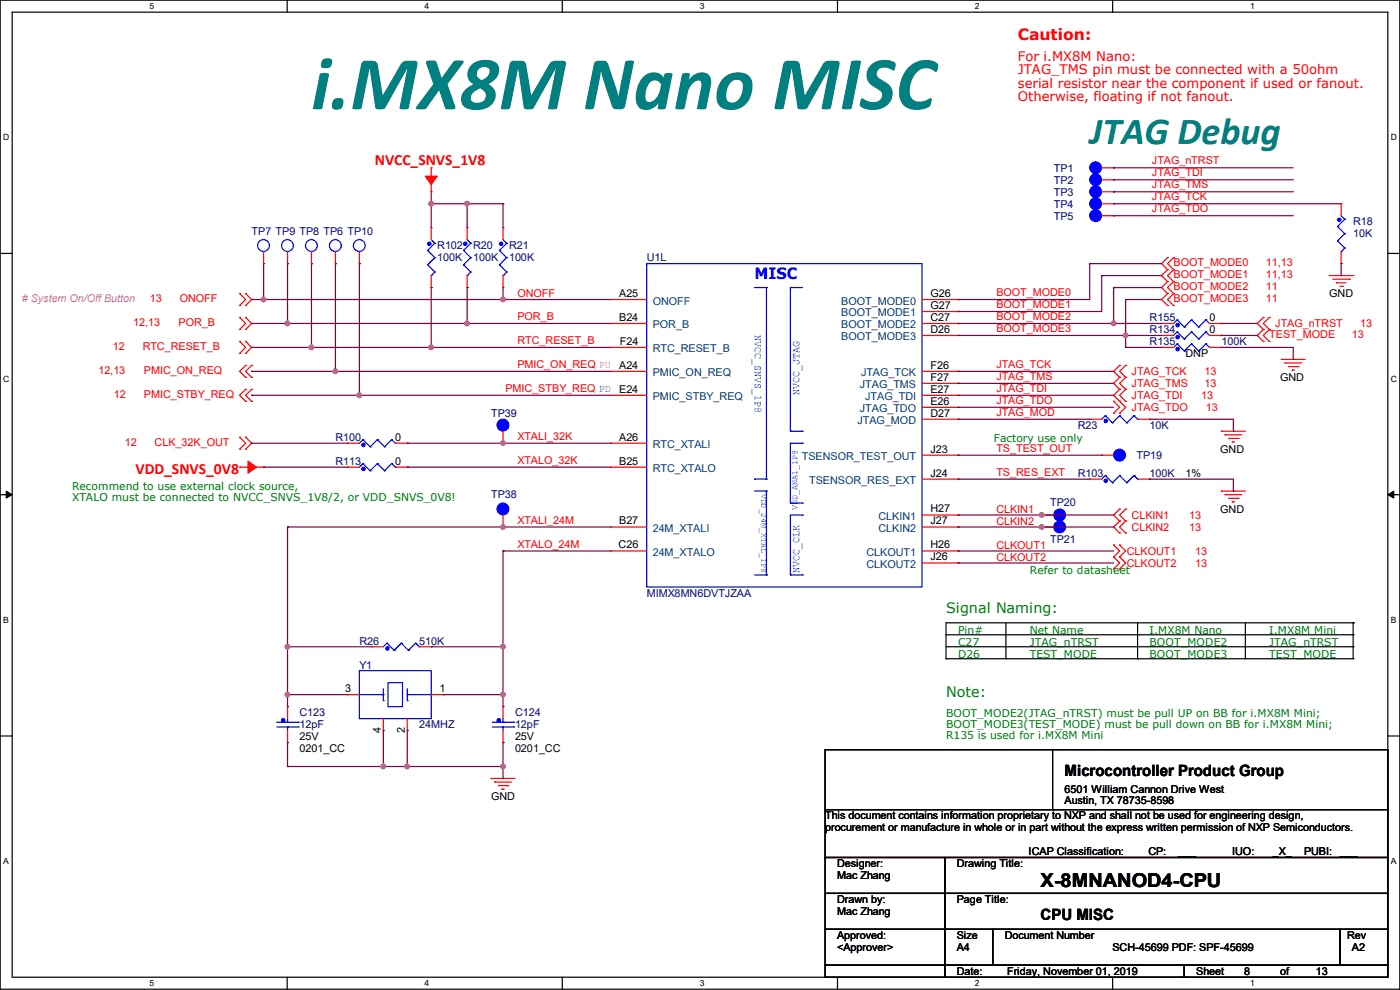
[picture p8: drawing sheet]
<svg xmlns="http://www.w3.org/2000/svg" width="297mm" height="210mm" viewBox="0 0 297 210" stroke-linecap="round" stroke-linejoin="round" font-family="sans-serif">
<path d="M0 0h297v209.8h-297zM2.6 2.6h291.8v204.7h-291.8z" fill="none" stroke="#000" stroke-width=".25"/>
<g fill="#fff">
<path d="M31.7 .3h1v2h-1z"/>
<path d="M31.7 207.6h1v1.9h-1z"/>
</g>
<path d="M60.9 0v2.6M60.9 207.3v2.5" fill="none" stroke="#000" stroke-width=".25"/>
<g fill="#fff">
<path d="M90.1 .3h1v2h-1z"/>
<path d="M90.1 207.6h1v1.9h-1z"/>
</g>
<path d="M119.3 0v2.6M119.3 207.3v2.5" fill="none" stroke="#000" stroke-width=".25"/>
<g fill="#fff">
<path d="M148.5 .3h.9v2h-.9z"/>
<path d="M148.5 207.6h.9v1.9h-.9z"/>
</g>
<path d="M177.7 0v2.6M177.7 207.3v2.5" fill="none" stroke="#000" stroke-width=".25"/>
<g fill="#fff">
<path d="M206.8 .3h1v2h-1z"/>
<path d="M206.8 207.6h1v1.9h-1z"/>
</g>
<path d="M236.1 0v2.6M236.1 207.3v2.5" fill="none" stroke="#000" stroke-width=".25"/>
<g fill="#fff">
<path d="M265.2 .3h1v2h-1z"/>
<path d="M265.2 207.6h1v1.9h-1z"/>
<path d="M.7 28.2h1.2v1.9h-1.2z"/>
<path d="M295.1 28.2h1.2v1.9h-1.2z"/>
<path d="M.7 79.3h1.2v2h-1.2z"/>
<path d="M295.1 79.3h1.2v2h-1.2z"/>
</g>
<path d="M0 53.8h2.6M294.4 53.8h2.6" fill="none" stroke="#000" stroke-width=".25"/>
<g fill="#fff">
<path d="M.7 130.5h1.2v2h-1.2z"/>
<path d="M295.1 130.5h1.1v2h-1.1z"/>
</g>
<path d="M0 104.9h2.6M294.4 104.9h2.6" fill="none" stroke="#000" stroke-width=".25"/>
<path d="M1.3 104.2l1.3 .7-1.3 .8zM294.4 104.9l1.3-.7v1.5z" fill="#000" stroke="#000" stroke-width=".21"/>
<g fill="#fff">
<path d="M.7 181.7h1.2v2h-1.2z"/>
<path d="M295.1 181.7h1.1v2h-1.1z"/>
</g>
<g fill="none" stroke="#000" stroke-width=".25">
<path d="M200.7 139.7h.1M200.7 134.7h86.4M200.7 139.7h86.4M200.7 137.2h86.4M213.4 139.7h.1M213.4 132.1v7.6M241.3 139.7h.1M241.3 132.1v7.6M264.2 139.7h.1M264.2 132.1v7.6M287.1 134.7h.1M287.1 139.7h.1"/>
<path d="M287.1 137.2h.1M287.1 132.1h.1M287.1 132.1v7.6M287.1 132.1h-86.4v7.6M0 156.1h2.6M175 159h119.4v12.7h-119.4zM223.3 159v12.7M294.4 156.1h2.6M175 171.7h119.4v10.2h-119.4zM223.3 171.7h.1M175 181.9h25.4v7.6h-25.4zM175 189.5h25.4v7.6h-25.4z"/>
<path d="M175 197.1h25.4v7.7h-25.4zM200.4 181.9h94v7.6h-94zM200.4 189.5h94v7.6h-94zM200.4 197.1h10.2v7.7h-10.2zM210.6 197.1h73.7v7.7h-73.7zM284.3 197.1h10.1v7.7h-10.1zM175 204.8h25.4v2.5h-25.4zM200.4 204.8h50.8v2.5h-50.8zM251.2 204.8h43.2v2.5h-43.2z"/>
</g>
<g fill="none" stroke="#f00" stroke-width=".25">
<path d="M91.5 35.6h.1M91.5 35.6v2.8M91.5 38.9v1.8M233.7 35.6h2.6M233.7 38.1h2.6M236.3 35.6h.1M236.3 38.1h.1M55.9 55.9h.1M55.9 53.4v2.5M61 55.9h.1M61 53.4v2.5M66.1 55.9h.1"/>
<path d="M66.1 53.4v2.5M71.2 55.9h.1M71.2 53.4v2.5M76.2 55.9h.1M76.2 53.4v2.5M91.5 40.7h.1M91.5 48.3h.1M91.5 48.3v2.5M91.5 58.5v2.5M99.1 48.3h.1M99.1 48.3v2.5M99.1 58.5v2.5"/>
<path d="M106.7 48.3h.1M106.7 48.3v2.5M106.7 58.5v2.5M233.7 43.2h2.6M233.7 40.7h2.6M233.7 45.8h2.6M236.3 43.2h.1M236.3 40.7h.1M236.3 45.8h.1M247.7 54.7h.1M247.7 57.2h.1M247.7 59.7h.1"/>
<path d="M247.7 54.7l-1.3 1.2 1.3 1.3M247.7 57.2l-1.3 1.3 1.3 1.2M247.7 59.7l-1.3 1.3 1.3 1.3M249 57.2h.1M249 54.7h.1M249 59.7h.1M249 54.7l-1.3 1.2 1.3 1.3M249 57.2l-1.3 1.3 1.3 1.2M249 59.7l-1.3 1.3 1.3 1.3M282 58.5h5.1M282.7 59.2h3.6M283.5 60h.1"/>
<path d="M283.5 60h2M284.5 43.2h.1M284.5 55.9h.1M284.5 43.2v2.6M284.5 53.4v2.5M286.3 59.2h.1M287.1 58.5h.1M50.8 64.8h.1M50.8 62.3h.1M50.8 69.9h.1M50.8 67.4h.1M50.8 75h.1"/>
<path d="M50.8 72.4h.1M50.8 62.3l1.3 1.2-1.3 1.3M50.8 67.4l1.3 1.2-1.3 1.3M50.8 72.4l1.3 1.3-1.3 1.3M52.1 62.3h.1M52.1 64.8h.1M52.1 67.4h.1M52.1 69.9h.1M52.1 77.5h.1M52.1 72.4h.1M52.1 75h.1M52.1 62.3l1.3 1.2-1.3 1.3"/>
<path d="M52.1 67.4l1.3 1.2-1.3 1.3M52.1 77.5l-1.3 1.3 1.3 1.3M52.1 72.4l1.3 1.3-1.3 1.3M53.4 77.5h.1M53.4 77.5l-1.3 1.3 1.3 1.3M91.5 61h.1M99.1 61h.1M106.7 61h.1M129.6 63.5h.1M129.6 68.6h.1M129.6 73.7h.1M129.6 78.8h.1"/>
<path d="M129.6 63.5h7.6M129.6 68.6h7.6M129.6 73.7h7.6M129.6 78.8h7.6M195.6 63.5h7.6M195.6 68.6h7.6M195.6 71.2h7.6M195.6 66.1h7.6M195.6 78.8h7.6M203.2 63.5h.1M203.2 71.2h.1M203.2 66.1h.1"/>
<path d="M203.2 68.6h.1M203.2 78.8h.1M237.5 77.5h.1M237.5 77.5l-1.2 1.3 1.2 1.3M238.8 77.5h.1M238.8 77.5l-1.3 1.3 1.3 1.3M246.4 71.2h.1M246.4 68.6h.1M246.4 73.7h.1M246.4 68.6h2.6M246.4 73.7h2.6M246.4 71.2h2.6"/>
<path d="M247.7 62.3h.1M247.7 64.8h.1M247.7 62.3l-1.3 1.2 1.3 1.3M249 62.3h.1M249 64.8h.1M249 62.3l-1.3 1.2 1.3 1.3M256.6 68.6h2.5M256.6 73.7h2.5M256.6 71.2h2.5M259.1 71.2h.1M259.1 68.6h.1M259.1 73.7h.1"/>
<path d="M268 69.9h.1M268 72.4h.1M268 67.4h.1M268 69.9l-1.3 1.3 1.3 1.2M268 67.4l-1.3 1.2 1.3 1.3M269.3 72.4h.1M269.3 69.9h.1M269.3 67.4h.1M269.3 69.9l-1.3 1.3 1.3 1.2M269.3 67.4l-1.3 1.2 1.3 1.3M271.8 76.2h.1M271.8 76.2h5.1"/>
<path d="M272.6 77h.1M272.6 77h3.5M273.3 77.8h2.1M274.1 78.5h.1M274.1 78.5h.5M275.4 77.8h.1M284.3 60.7h.5M284.8 60.7h.1M50.8 99.1h.1M50.8 95.3h.1M50.8 92.8h.1M50.8 99.1h2.8"/>
<path d="M50.8 92.8l1.3 1.2-1.3 1.3M52.1 92.8h.1M52.1 95.3h.1M52.1 80.1h.1M52.1 82.6h.1M52.1 85.1h.1M52.1 92.8l1.3 1.2-1.3 1.3M52.1 82.6l-1.3 1.3 1.3 1.2M53.4 80.1h.1M53.4 82.6h.1M53.4 85.1h.1M53.4 82.6l-1.3 1.3 1.3 1.2"/>
<path d="M54.1 99.1h1.8M55.9 99.1h.1M73.7 94h.1M73.7 99.1h.1M73.7 99.1h2.5M73.7 94h2.5M83.9 99.1h2.5M83.9 94h2.5M86.4 94h.1M86.4 99.1h.1M106.7 94h.1M106.7 91.5v2.5"/>
<path d="M129.6 94h.1M129.6 99.1h.1M129.6 83.9h.1M129.6 99.1h7.6M129.6 94h7.6M129.6 83.9h7.6M195.6 83.9h7.6M195.6 81.3h7.6M195.6 88.9h7.6M195.6 86.4h7.6M195.6 96.6h7.6M203.2 83.9h.1"/>
<path d="M203.2 81.3h.1M203.2 88.9h.1M203.2 86.4h.1M203.2 96.6h.1M231.2 88.9h.1M231.2 88.9h2.5M233.7 96.6h.1M233.7 96.6h2.6M236.3 85.1h.1M236.3 87.7h.1M236.3 85.1l1.2 1.3-1.2 1.3M237.5 80.1h.1"/>
<path d="M237.5 82.6h.1M237.5 85.1h.1M237.5 87.7h.1M237.5 80.1l-1.2 1.2 1.2 1.3M237.5 82.6l-1.2 1.3 2.5 2.5-1.3 1.3M238.8 80.1h.1M238.8 82.6h.1M238.8 85.1h.1M238.8 80.1l-1.3 1.2 1.3 1.3M238.8 82.6l-1.3 1.3 1.3 1.2M241.3 88.9h2.6M243.9 88.9h.1"/>
<path d="M259.1 91.5h.1M259.1 91.5h5.1M259.9 92.2h.1M259.9 92.2h3.5M260.6 93h2.1M261.4 93.8h.1M261.4 93.8h.5M262.7 93h.1M106.7 111.8h.1M106.7 109.3v2.5M129.6 111.8h.1M129.6 116.9h.1"/>
<path d="M129.6 111.8h7.6M129.6 116.9h7.6M195.6 111.8h7.6M195.6 116.9h7.6M195.6 119.4h7.6M195.6 109.3h7.6M195.6 101.6h7.6M203.2 119.4h.1M203.2 111.8h.1M203.2 116.9h.1M203.2 109.3h.1M203.2 101.6h.1"/>
<path d="M221 111.8h.1M221 109.3h.1M221 111.8h2.6M221 109.3h2.6M231.2 101.6h.1M231.2 101.6h2.5M236.3 118.2h.1M236.3 115.6h.1M236.3 115.6l1.2 1.3-1.2 1.3M236.3 118.2l1.2 1.2-1.2 1.3M237.5 108h.1M237.5 110.5h.1"/>
<path d="M237.5 113.1h.1M237.5 118.2h.1M237.5 115.6h.1M237.5 108l-1.2 1.3 1.2 1.2M237.5 110.5l-1.2 1.3 1.2 1.3M237.5 115.6l1.3 1.3-1.3 1.3M237.5 118.2l1.3 1.2-1.3 1.3M238.8 110.5h.1M238.8 108h.1M238.8 113.1h.1M238.8 108l-1.3 1.3 1.3 1.2M238.8 110.5l-1.3 1.3 1.3 1.3"/>
<path d="M241.3 101.6h2.6M243.9 101.6h.1M259.1 104.2h.1M259.1 104.2h5.1M259.9 104.9h.1M259.9 104.9h3.5M260.6 105.7h2.1M261.4 106.5h.1M261.4 106.5h.5M262.7 105.7h.1M78.8 137.2h.1M78.8 137.2h2.5"/>
<path d="M88.9 137.2h2.6M91.5 137.2h.1M236.3 120.7h.1M237.5 120.7h.1M61 149.9h.1M61 157.5h.1M61 149.9v2.5M61 155v2.5M73.7 147.4h.1M73.7 147.4h2.5M81.3 155h.1M81.3 152.4v2.6"/>
<path d="M86.4 155h.1M86.4 152.4v2.6M91.5 147.4h2.5M94 147.4h.1M106.7 149.9h.1M106.7 157.5h.1M106.7 149.9v2.5M106.7 155v2.5M104.2 165.1h.1M104.2 165.1h5.1M104.9 165.9h.1M104.9 165.9h3.6"/>
<path d="M105.7 166.7h2M106.5 167.4h.1M106.5 167.4h.5M107.7 166.7h.1"/>
</g>
<g fill="#f00" stroke="#f00" stroke-width=".25">
<path d="M90.2 37.4h2.6l-1.3 1.8z" fill-rule="evenodd"/>
<path d="M52.6 97.8l1.8 1.3-1.8 1.3z" fill-rule="evenodd"/>
</g>
<g fill="#00f" stroke="#00f" stroke-width=".25">
<circle cx="232.4" cy="35.6" r="1.25"/>
<circle cx="77.1" cy="94.4" r=".36"/>
<circle cx="60.1" cy="152.8" r=".36"/>
<circle cx="234.6" cy="102" r=".36"/>
<circle cx="98.7" cy="51.7" r=".36"/>
<circle cx="224.8" cy="111.8" r="1.25"/>
<circle cx="232.4" cy="38.1" r="1.25"/>
<circle cx="224.8" cy="109.2" r="1.25"/>
<circle cx="249.8" cy="71.5" r=".36"/>
<circle cx="232.4" cy="43.2" r="1.25"/>
<circle cx="82.2" cy="137.6" r=".36"/>
<circle cx="106.7" cy="108" r="1.25"/>
<circle cx="234.6" cy="89.3" r=".36"/>
<circle cx="237.5" cy="96.5" r="1.25"/>
<circle cx="106.3" cy="51.7" r=".36"/>
<circle cx="106.7" cy="90.2" r="1.25"/>
<circle cx="91.1" cy="51.7" r=".36"/>
<circle cx="249.8" cy="69" r=".36"/>
<circle cx="232.4" cy="40.7" r="1.25"/>
<circle cx="284.1" cy="46.6" r=".36"/>
<circle cx="105.8" cy="152.8" r=".36"/>
<circle cx="249.8" cy="74.1" r=".36"/>
<circle cx="77.1" cy="99.5" r=".36"/>
<circle cx="232.4" cy="45.7" r="1.25"/>
</g>
<g fill="none" stroke="#00f" stroke-width=".25">
<path d="M90.7 53.1h.1M90.7 56.2h.1M90.7 53.1l1.5 1.6M90.7 56.2l1.5 1.5M91.5 58.5h.1M91.5 50.8l.7 .8M92.2 51.6h.1M92.2 54.7h.1M92.2 57.7h.1M92.2 51.6l-1.5 1.5M92.2 54.7l-1.5 1.5M92.2 57.7l-.7 .8"/>
<path d="M98.3 53.1h.1M98.3 56.2h.1M98.3 53.1l1.6 1.6M98.3 56.2l1.6 1.5M99.1 58.5h.1M99.1 50.8l.8 .8M99.9 51.6h.1M99.9 54.7h.1M99.9 57.7h.1M99.9 51.6l-1.6 1.5M99.9 54.7l-1.6 1.5M99.9 57.7l-.8 .8"/>
<path d="M106 53.1h.1M106 56.2h.1M106 53.1l1.5 1.6M106 56.2l1.5 1.5M106.7 58.5h.1M106.7 50.8l.8 .8M107.5 51.6h.1M107.5 54.7h.1M107.5 57.7h.1M107.5 51.6l-1.5 1.5M107.5 54.7l-1.5 1.5M107.5 57.7l-.8 .8"/>
<path d="M137.2 55.9h58.4v68.6h-58.4zM283.8 48h.1M283.8 51.1h.1M283.8 48l1.5 1.6M283.8 51.1l1.5 1.5M284.5 53.4h.1M284.5 45.8l.8 .7M285.3 46.5h.1M285.3 49.6h.1M285.3 52.6h.1M285.3 46.5l-1.5 1.5M285.3 49.6l-1.5 1.5"/>
<path d="M285.3 52.6l-.8 .8M160.1 61h2.5M162.6 61h.1M162.6 61v40.6M167.7 61h.1M167.7 61v30.5M167.7 61h2.5M249.7 70.4h.1M249.7 67.9h.1M249.7 72.9h.1M249.7 70.4l-.7 .8M249.7 70.4l1.5 1.5"/>
<path d="M249.7 72.9l-.7 .8M249.7 67.9l-.7 .7M249.7 67.9l1.5 1.5M249.7 72.9l1.5 1.6M251.2 71.9h.1M251.2 69.4h.1M251.2 74.5h.1M252.8 70.4h.1M252.8 67.9h.1M252.8 72.9h.1M252.8 70.4l-1.6 1.5M252.8 70.4l1.5 1.5"/>
<path d="M252.8 72.9l-1.6 1.6M252.8 67.9l-1.6 1.5M252.8 67.9l1.5 1.5M252.8 72.9l1.5 1.6M254.3 71.9h.1M254.3 69.4h.1M254.3 74.5h.1M255.8 70.4h.1M255.8 67.9h.1M255.8 72.9h.1M255.8 70.4l-1.5 1.5M255.8 70.4l.8 .8"/>
<path d="M255.8 67.9l-1.5 1.5M255.8 67.9l.8 .7M255.8 72.9l-1.5 1.6M255.8 72.9l.8 .8M256.6 71.2h.1M256.6 68.6h.1M256.6 73.7h.1M77 93.3h.1M77 98.3h.1M77 93.3l-.8 .7M77 93.3l1.5 1.5M77 98.3l-.8 .8"/>
<path d="M77 98.3l1.5 1.6M78.5 94.8h.1M78.5 99.9h.1M80.1 93.3h.1M80.1 98.3h.1M80.1 93.3l-1.6 1.5M80.1 93.3l1.5 1.5M80.1 98.3l-1.6 1.6M80.1 98.3l1.5 1.6M81.6 94.8h.1M81.6 99.9h.1M83.1 93.3h.1"/>
<path d="M83.1 98.3h.1M83.1 93.3l-1.5 1.5M83.1 93.3l.8 .7M83.1 98.3l-1.5 1.6M83.1 98.3l.8 .8M83.9 94h.1M83.9 99.1h.1M167.7 91.5h.1M167.7 91.5h2.5M170.2 91.5h.1M170.2 94h.1M170.2 94h-2.5v12.7"/>
<path d="M234.5 88.2h.1M234.5 88.2l-.8 .7M234.5 88.2l1.5 1.5M236 89.7h.1M237.5 88.2h.1M237.5 88.2l-1.5 1.5M237.5 88.2l1.6 1.5M239.1 89.7h.1M240.6 88.2h.1M240.6 88.2l-1.5 1.5M240.6 88.2l.7 .7M241.3 88.9h.1"/>
<path d="M160.1 101.6h.1M160.1 101.6h2.5M160.1 104.2h2.5M162.6 101.6h.1M162.6 104.2h.1M162.6 104.2v17.8M167.7 106.7h.1M167.7 106.7h2.5M170.2 109.3h.1M170.2 106.7h.1M170.2 109.3h-2.5v12.7M234.5 100.9h.1"/>
<path d="M234.5 100.9l-.8 .7M234.5 100.9l1.5 1.5M236 102.4h.1M237.5 100.9h.1M237.5 100.9l-1.5 1.5M237.5 100.9l1.6 1.5M239.1 102.4h.1M240.6 100.9h.1M240.6 100.9l-1.5 1.5M240.6 100.9l.7 .7M241.3 101.6h.1M82.1 136.4h.1"/>
<path d="M82.1 136.4l-.8 .8M82.1 136.4l1.5 1.6M83.6 138h.1M85.1 136.4h.1M85.1 136.4l-1.5 1.6M85.1 136.4l1.6 1.6M86.7 138h.1M88.2 136.4h.1M88.2 136.4l-1.5 1.6M88.2 136.4l.7 .8M88.9 137.2h.1M160.1 122h2.5"/>
<path d="M162.6 122h.1M167.7 122h.1M167.7 122h2.5M170.2 122h.1M58.7 154.2h4.6M58.7 153.2h4.6M61 154.2h.1M61 153.2h.1M61 152.4v.8M61 154.2v.8M63.3 154.2h.1M63.3 153.2h.1"/>
<path d="M76.2 142.3h15.3v10.1h-15.3zM76.2 147.4h5.1M81.3 148.6h.1M81.3 147.4h.1M81.3 146.1v2.5M82.3 144.8h3.1v5.1h-3.1zM86.4 148.6h.1M86.4 147.4h.1M86.4 146.1v2.5M86.4 147.4h5.1M104.4 154.2h4.6M104.4 153.2h4.6"/>
<path d="M106.7 154.2h.1M106.7 153.2h.1M106.7 152.4v.8M106.7 154.2v.8M109 154.2h.1M109 153.2h.1"/>
<circle cx="55.9" cy="52.1" r="1.25"/>
<circle cx="61" cy="52.1" r="1.25"/>
<circle cx="66.1" cy="52.1" r="1.25"/>
<circle cx="71.1" cy="52.1" r="1.25"/>
<circle cx="76.2" cy="52.1" r="1.25"/>
</g>
<g fill="none" stroke="#800040" stroke-width=".25">
<path d="M236.3 35.6h.1M236.3 38.1h.1M236.3 35.6h38.1M236.3 38.1h38.1M55.9 55.9h.1M55.9 55.9v7.6M61 55.9h.1M61 55.9v12.7M66.1 55.9h.1M66.1 55.9v17.8M71.2 55.9h.1M71.2 55.9v22.9"/>
<path d="M76.2 55.9h.1M76.2 55.9v28M91.5 43.2h.1M91.5 40.7v7.6M91.5 43.2h15.2M99.1 43.2h.1M99.1 43.2v5.1M106.7 43.2h.1M106.7 43.2v5.1M231.2 55.9h.1M231.2 55.9v7.6h-28M231.2 55.9h15.2"/>
<path d="M233.7 58.5h.1M233.7 58.5v7.6h-30.5M233.7 58.5h12.7M236.3 40.7h.1M236.3 43.2h.1M236.3 45.8h.1M236.3 43.2h48.2M236.3 40.7h38.1M236.3 45.8h38.1M284.5 55.9h.1M284.5 55.9v2.6M53.4 63.5h.1"/>
<path d="M53.4 68.6h.1M53.4 78.8h.1M53.4 73.7h.1M53.4 63.5h76.2M53.4 68.6h76.2M53.4 78.8h76.2M53.4 73.7h76.2M55.9 63.5h.1M61 68.6h.1M66.1 73.7h.1M71.2 78.8h.1M91.5 61h.1"/>
<path d="M91.5 73.7h.1M91.5 61v12.7M99.1 68.6h.1M99.1 61h.1M99.1 61v7.6M106.7 63.5h.1M106.7 61v2.5M203.2 63.5h.1M203.2 66.1h.1M203.2 78.8h.1M203.2 71.2h.1M203.2 68.6h.1"/>
<path d="M203.2 68.6h43.2M203.2 78.8h33.1M203.2 71.2h43.2M236.3 61h.1M236.3 68.6h.1M236.3 61v7.6M236.3 61h10.1M238.8 73.7h.1M238.8 63.5h.1M238.8 71.2h.1M238.8 63.5h7.6M238.8 73.7h7.6"/>
<path d="M238.8 63.5v10.2M259.1 71.2h.1M259.1 73.7h.1M259.1 68.6h.1M259.1 68.6h7.6M259.1 73.7h15.3v2.5M259.1 71.2h7.6M274.4 76.2h.1M53.4 94h.1M53.4 83.9h.1M53.4 94h20.3M53.4 83.9h76.2"/>
<path d="M55.9 99.1h.1M55.9 99.1h17.8M76.2 83.9h.1M86.4 94h.1M86.4 99.1h.1M86.4 94h43.2M86.4 99.1h43.2M106.7 94h.1M203.2 88.9h.1M203.2 96.6h.1M203.2 81.3h.1M203.2 83.9h.1"/>
<path d="M203.2 86.4h.1M203.2 83.9h33.1M203.2 88.9h28M203.2 96.6h30.5M203.2 81.3h33.1M203.2 86.4h33.1M243.9 88.9h.1M243.9 88.9h17.8v2.6M261.7 91.5h.1M61 111.8h.1M61 111.8v38.1M61 111.8h68.6"/>
<path d="M106.7 116.9h.1M106.7 111.8h.1M106.7 116.9v33M106.7 116.9h22.9M203.2 101.6h.1M203.2 109.3h.1M203.2 111.8h.1M203.2 116.9h.1M203.2 119.4h.1M203.2 116.9h33.1M203.2 111.8h33.1M203.2 101.6h28"/>
<path d="M203.2 109.3h33.1M203.2 119.4h33.1M221 109.3h.1M221 111.8h.1M243.9 101.6h.1M243.9 101.6h17.8v2.6M261.7 104.2h.1M61 137.2h.1M61 137.2h17.8M91.5 137.2h.1M91.5 137.2h15.2M106.7 137.2h.1"/>
<path d="M61 147.4h.1M61 149.9h.1M61 157.5h.1M61 157.5v5.1M61 147.4h12.7M81.3 155h.1M81.3 155v7.6M86.4 155h.1M86.4 155v7.6M94 147.4h.1M94 147.4h12.7M106.7 157.5h.1"/>
<path d="M106.7 149.9h.1M106.7 157.5v7.6M61 162.6h.1M61 162.6h45.7M81.3 162.6h.1M86.4 162.6h.1M106.7 165.1h.1"/>
</g>
<g fill="#f0f" stroke="#f0f" stroke-width=".25">
<circle cx="106.7" cy="137.2" r=".49"/>
<circle cx="106.7" cy="111.8" r=".49"/>
<circle cx="106.7" cy="162.6" r=".49"/>
<circle cx="106.7" cy="147.3" r=".49"/>
<circle cx="61" cy="147.3" r=".49"/>
<circle cx="61" cy="137.2" r=".49"/>
<circle cx="106.7" cy="63.5" r=".49"/>
<circle cx="55.9" cy="63.5" r=".49"/>
<circle cx="91.5" cy="43.2" r=".49"/>
<circle cx="71.1" cy="78.8" r=".49"/>
<circle cx="91.5" cy="73.7" r=".49"/>
<circle cx="66.1" cy="73.7" r=".49"/>
<circle cx="99.1" cy="68.6" r=".49"/>
<circle cx="61" cy="68.6" r=".49"/>
<circle cx="99.1" cy="43.2" r=".49"/>
<circle cx="106.7" cy="94" r=".49"/>
<circle cx="76.2" cy="83.8" r=".49"/>
<circle cx="221" cy="109.2" r=".49"/>
<circle cx="221" cy="111.8" r=".49"/>
<circle cx="81.3" cy="162.6" r=".49"/>
<circle cx="86.4" cy="162.6" r=".49"/>
<circle cx="238.8" cy="71.1" r=".49"/>
<circle cx="236.2" cy="68.6" r=".49"/>
</g>
<text font-size="16.3" fill="#008080" x="66.1" y="23.2">i.MX8M Nano MISC</text>
<text font-size="8.1" fill="#008080" x="231.2" y="30.6">JTAG Debug</text>
<text font-size="4.1" x="220.8" y="188.2">X-8MNANOD4-CPU</text>
<g font-size="3.3" fill="#f00">
<text x="215.9" y="8.4">Caution:</text>
<text x="79.5" y="34.9">NVCC_SNVS_1V8</text>
<text x="28.7" y="100.5">VDD_SNVS_0V8</text>
</g>
<text font-size="3.3" fill="#00f" x="160.1" y="59.2">MISC</text>
<g font-size="3.3">
<text x="225.9" y="164.7">Microcontroller Product Group</text>
<text x="220.8" y="195.2">CPU MISC</text>
</g>
<g font-size="3" fill="#008000">
<text x="200.7" y="130.1">Signal Naming:</text>
<text x="200.7" y="147.9">Note:</text>
</g>
<g font-size="2.8" fill="#f00">
<text x="215.9" y="13">For i.MX8M Nano:</text>
<text x="215.9" y="15.8">JTAG_TMS pin must be connected with a 50ohm</text>
<text x="215.9" y="18.6">serial resistor near the component if used or fanout.</text>
<text x="215.9" y="21.4">Otherwise, floating if not fanout.</text>
</g>
<g font-size="2.3" fill="#f00">
<text x="244.4" y="34.9">JTAG_nTRST</text>
<text x="244.4" y="37.4">JTAG_TDI</text>
<text x="244.4" y="40">JTAG_TMS</text>
<text x="244.4" y="42.5">JTAG_TCK</text>
<text x="244.4" y="45">JTAG_TDO</text>
<text x="249" y="56.5">BOOT_MODE0</text>
<text x="249" y="59">BOOT_MODE1</text>
<text x="268.5" y="56.5">11,13</text>
<text x="268.5" y="59">11,13</text>
<text x="31.8" y="64.1">13</text>
<text x="38.1" y="64.1">ONOFF</text>
<text x="109.8" y="63">ONOFF</text>
<text x="211.4" y="62.8">BOOT_MODE0</text>
<text x="211.4" y="65.4">BOOT_MODE1</text>
<text x="249" y="61.6">BOOT_MODE2</text>
<text x="249" y="64.1">BOOT_MODE3</text>
<text x="268.5" y="61.6">11</text>
<text x="268.5" y="64.1">11</text>
<text x="28.2" y="69.2">12,13</text>
<text x="37.9" y="69.2">POR_B</text>
<text x="109.8" y="67.9">POR_B</text>
<text x="211.4" y="70.4">BOOT_MODE3</text>
<text x="211.4" y="67.9">BOOT_MODE2</text>
<text x="269.3" y="71.7">TEST_MODE</text>
<text x="270.6" y="69.4">JTAG_nTRST</text>
<text x="286.8" y="71.7">13</text>
<text x="288.6" y="69.4">13</text>
<text x="23.9" y="74.3">12</text>
<text x="30.3" y="74.3">RTC_RESET_B</text>
<text x="109.8" y="73">RTC_RESET_B</text>
<text x="20.9" y="79.3">12,13</text>
<text x="30.5" y="79.3">PMIC_ON_REQ</text>
<text x="107.2" y="83.1">PMIC_STBY_REQ PD</text>
<text x="109.8" y="78.1">PMIC_ON_REQ PU</text>
<text x="211.4" y="78.1">JTAG_TCK</text>
<text x="211.4" y="80.6">JTAG_TMS</text>
<text x="211.4" y="83.1">JTAG_TDI</text>
<text x="240.1" y="79.6">JTAG_TCK</text>
<text x="240.1" y="82.1">JTAG_TMS</text>
<text x="255.6" y="79.6">13</text>
<text x="255.6" y="82.1">13</text>
<text x="24.2" y="84.4">12</text>
<text x="30.5" y="84.4">PMIC_STBY_REQ</text>
<text x="211.4" y="88.2">JTAG_MOD</text>
<text x="211.4" y="85.7">JTAG_TDO</text>
<text x="240.1" y="84.7">JTAG_TDI</text>
<text x="240.1" y="87.2">JTAG_TDO</text>
<text x="254.8" y="84.7">13</text>
<text x="255.8" y="87.2">13</text>
<text x="26.5" y="94.6">12</text>
<text x="32.8" y="94.6">CLK_32K_OUT</text>
<text x="109.8" y="93.3">XTALI_32K</text>
<text x="211.4" y="95.8">TS_TEST_OUT</text>
<text x="109.8" y="98.4">XTALO_32K</text>
<text x="211.4" y="100.9">TS_RES_EXT</text>
<text x="109.8" y="111.1">XTALI_24M</text>
<text x="211.4" y="108.8">CLKIN1</text>
<text x="211.4" y="111.3">CLKIN2</text>
<text x="240.1" y="110.1">CLKIN1</text>
<text x="240.1" y="112.6">CLKIN2</text>
<text x="252.3" y="110.1">13</text>
<text x="252.3" y="112.6">13</text>
<text x="109.8" y="116.2">XTALO_24M</text>
<text x="211.4" y="116.4">CLKOUT1</text>
<text x="211.4" y="118.9">CLKOUT2</text>
<text x="239.1" y="117.7">CLKOUT1</text>
<text x="253.5" y="117.7">13</text>
<text x="239.1" y="120.2">CLKOUT2</text>
<text x="253.5" y="120.2">13</text>
</g>
<g font-size="2.3" fill="#000080">
<text x="223.6" y="36.4">TP1</text>
<text x="223.6" y="38.9">TP2</text>
<text x="223.6" y="41.5">TP3</text>
<text x="223.6" y="44">TP4</text>
<text x="223.6" y="46.6">TP5</text>
<text x="287.1" y="47.8">R18</text>
<text x="53.4" y="49.9">TP7 TP9 TP8 TP6 TP10</text>
<text x="92.8" y="52.9">R102</text>
<text x="100.4" y="52.9">R20</text>
<text x="108" y="52.9">R21</text>
<text x="287.1" y="50.4">10K</text>
<text x="92.8" y="55.5">100K</text>
<text x="100.4" y="55.5">100K</text>
<text x="108" y="55.5">100K</text>
<text x="137.2" y="55.5">U1L</text>
<text x="243.9" y="70.7">R134</text>
<text x="243.9" y="68.2">R155</text>
<text x="243.9" y="73.2">R135</text>
<text x="259.1" y="73.2">100K</text>
<text x="104.2" y="88.5">TP39</text>
<text x="71.2" y="93.6">R100</text>
<text x="228.6" y="91">R23</text>
<text x="243.9" y="91">10K</text>
<text x="71.2" y="98.6">R113</text>
<text x="228.6" y="101.2">R103</text>
<text x="241.1" y="97.4">TP19</text>
<text x="243.9" y="101.2">100K</text>
<text x="104.2" y="105.7">TP38</text>
<text x="222.8" y="107.3">TP20</text>
<text x="222.8" y="115.1">TP21</text>
<text x="137.2" y="126.6">MIMX8MN6DVTJZAA</text>
<text x="76.2" y="136.7">R26</text>
<text x="88.9" y="136.7">510K</text>
<text x="76.2" y="141.8">Y1</text>
<text x="63.5" y="152">C123</text>
<text x="63.5" y="154.5">12pF</text>
<text x="88.9" y="154.5">24MHZ</text>
<text x="109.3" y="152">C124</text>
<text x="109.3" y="154.5">12pF</text>
</g>
<text font-size="2.3" fill="#f0f" x="4.6" y="64.1"># System On/Off Button</text>
<g font-size="2.3">
<text x="131.4" y="63">A25</text>
<text x="197.4" y="63">G26</text>
<text x="197.4" y="65.5">G27</text>
<text x="282" y="63.1">GND</text>
<text x="131.4" y="68.1">B24</text>
<text x="197.4" y="70.6">D26</text>
<text x="197.4" y="68.1">C27</text>
<text x="256.6" y="70.7">0</text>
<text x="256.6" y="68.2">0</text>
<text x="131.5" y="73.2">F24</text>
<text x="251.5" y="75.8">DNP</text>
<text x="131.4" y="83.3">E24</text>
<text x="131.4" y="78.2">A24</text>
<text x="197.4" y="83.3">E27</text>
<text x="197.4" y="80.8">F27</text>
<text x="197.4" y="78.2">F26</text>
<text x="271.6" y="80.9">GND</text>
<text x="197.4" y="88.4">D27</text>
<text x="197.4" y="85.9">E26</text>
<text x="83.9" y="93.6">0</text>
<text x="131.4" y="93.5">A26</text>
<text x="83.9" y="98.6">0</text>
<text x="131.4" y="98.6">B25</text>
<text x="197.4" y="101.1">J24</text>
<text x="197.4" y="96">J23</text>
<text x="251.5" y="101.2">1%</text>
<text x="258.9" y="96.1">GND</text>
<text x="131.4" y="111.3">B27</text>
<text x="197.4" y="111.3">J27</text>
<text x="197.4" y="108.7">H27</text>
<text x="258.9" y="108.8">GND</text>
<text x="131.2" y="116.3">C26</text>
<text x="197.4" y="118.9">J26</text>
<text x="197.4" y="116.3">H26</text>
<text x="73.2" y="146.8">3</text>
<text x="93.3" y="146.8">1</text>
<text x="80.8" y="155.5" transform="rotate(-90 80.8 155.5)">4</text>
<text x="85.9" y="155.5" transform="rotate(-90 85.9 155.5)">2</text>
<text x="63.5" y="157.1">25V</text>
<text x="63.5" y="159.6">0201_CC</text>
<text x="109.3" y="157.1">25V</text>
<text x="109.3" y="159.6">0201_CC</text>
<text x="104.2" y="169.8">GND</text>
<text x="175.1" y="173.8">This document contains information proprietary to NXP and shall not be used for engineering design,</text>
<text x="225.9" y="168.2">6501 William Cannon Drive West</text>
<text x="225.9" y="170.6">Austin, TX 78735-8598</text>
<text x="175.1" y="176.4">procurement or manufacture in whole or in part without the express written permission of NXP Semiconductors.</text>
<text x="177.6" y="184">Designer:</text>
<text x="203" y="184">Drawing Title:</text>
<text x="218.2" y="181.4">ICAP Classification:</text>
<text x="243.6" y="181.4">CP:</text>
<text x="250" y="181.4">___</text>
<text x="261.4" y="181.4">IUO:</text>
<text x="270" y="181.4">_X_</text>
<text x="276.7" y="181.4">PUBI:</text>
<text x="284.3" y="181.4">___</text>
<text x="177.6" y="191.6">Drawn by:</text>
<text x="177.6" y="186.5">Mac Zhang</text>
<text x="203" y="191.6">Page Title:</text>
<text x="177.6" y="194.1">Mac Zhang</text>
<text x="177.6" y="199.2">Approved:</text>
<text x="177.6" y="201.8">&lt;Approver&gt;</text>
<text x="203" y="199.2">Size</text>
<text x="203" y="201.8">A4</text>
<text x="213.1" y="199.2">Document Number</text>
<text x="236" y="201.8">SCH-45699 PDF: SPF-45699</text>
<text x="285.8" y="199.2">Rev</text>
<text x="286.8" y="201.8">A2</text>
<text x="203" y="206.8">Date:</text>
<text x="213.7" y="206.8">Friday, November 01, 2019</text>
<text x="253.8" y="206.8">Sheet</text>
<text x="264" y="206.8">8</text>
<text x="271.6" y="206.8">of</text>
<text x="279.2" y="206.8">13</text>
</g>
<g font-size="2.3" fill="#004080">
<text x="138.5" y="64.6">ONOFF</text>
<text x="178.5" y="64.6">BOOT_MODE0</text>
<text x="138.5" y="69.7">POR_B</text>
<text x="178.5" y="67.1">BOOT_MODE1</text>
<text x="178.5" y="69.7">BOOT_MODE2</text>
<text x="138.5" y="74.8">RTC_RESET_B</text>
<text x="178.5" y="72.2">BOOT_MODE3</text>
<text x="138.5" y="79.8">PMIC_ON_REQ</text>
<text x="182.4" y="82.4">JTAG_TMS</text>
<text x="182.7" y="79.8">JTAG_TCK</text>
<text x="138.5" y="84.9">PMIC_STBY_REQ</text>
<text x="182.4" y="87.5">JTAG_TDO</text>
<text x="183.6" y="84.9">JTAG_TDI</text>
<text x="138.5" y="95.1">RTC_XTALI</text>
<text x="181.9" y="90">JTAG_MOD</text>
<text x="138.5" y="100.2">RTC_XTALO</text>
<text x="170.1" y="97.6">TSENSOR_TEST_OUT</text>
<text x="171.7" y="102.7">TSENSOR_RES_EXT</text>
<text x="138.5" y="112.9">24M_XTALI</text>
<text x="186.4" y="112.9">CLKIN2</text>
<text x="186.4" y="110.3">CLKIN1</text>
<text x="138.5" y="117.9">24M_XTALO</text>
<text x="183.8" y="117.9">CLKOUT1</text>
<text x="183.8" y="120.5">CLKOUT2</text>
</g>
<g font-size="2.3" fill="#00f">
<text x="160.1" y="71.2" transform="rotate(90 160.1 71.2)">NVCC_SNVS_1P8</text>
<text x="169.6" y="83.9" transform="rotate(-90 169.6 83.9)">NVCC_JTAG</text>
<text x="169.6" y="121.5" transform="rotate(-90 169.6 121.5)">NVCC_CLK</text>
</g>
<g font-size="2.3" fill="#008000">
<text x="210.9" y="93.8">Factory use only</text>
<text x="15.3" y="103.9">Recommend to use external clock source,</text>
<text x="15.3" y="106.2">XTALO must be connected to NVCC_SNVS_1V8/2, or VDD_SNVS_0V8!</text>
<text x="218.5" y="121.7">Refer to datasheet</text>
<text x="203.2" y="134.4">Pin#</text>
<text x="203.2" y="136.9">C27</text>
<text x="218.5" y="134.4">Net Name</text>
<text x="218.5" y="136.9">JTAG_nTRST</text>
<text x="243.9" y="134.4">I.MX8M Nano</text>
<text x="243.9" y="136.9">BOOT_MODE2</text>
<text x="269.3" y="136.9">JTAG_nTRST</text>
<text x="269.3" y="134.4">I.MX8M Mini</text>
<text x="203.2" y="139.5">D26</text>
<text x="218.5" y="139.5">TEST_MODE</text>
<text x="243.9" y="139.5">BOOT_MODE3</text>
<text x="269.3" y="139.5">TEST_MODE</text>
<text x="200.7" y="152.2">BOOT_MODE2(JTAG_nTRST) must be pull UP on BB for i.MX8M Mini;</text>
<text x="200.7" y="154.5">BOOT_MODE3(TEST_MODE) must be pull down on BB for i.MX8M Mini;</text>
<text x="200.7" y="156.8">R135 is used for i.MX8M Mini</text>
</g>
<g font-size="1.8">
<text x="31.7" y="1.9">5</text>
<text x="90.1" y="1.9">4</text>
<text x="148.5" y="1.9">3</text>
<text x="206.8" y="1.9">2</text>
<text x="265.2" y="1.9">1</text>
<text x=".7" y="29.8">D</text>
<text x="295.1" y="29.8">D</text>
<text x=".7" y="80.9">C</text>
<text x="295.1" y="80.9">C</text>
<text x=".7" y="132.1">B</text>
<text x="295.1" y="132.1">B</text>
<text x=".7" y="183.3">A</text>
<text x="295.1" y="183.3">A</text>
<text x="31.7" y="209.2">5</text>
<text x="90.1" y="209.2">4</text>
<text x="148.5" y="209.2">3</text>
<text x="206.8" y="209.2">2</text>
<text x="265.2" y="209.2">1</text>
</g>
<g font-size="1.8" fill="#00f">
<text x="161.6" y="104.7" transform="rotate(90 161.6 104.7)">VDD_24M_XTAL_1P8</text>
<text x="169.2" y="108.2" transform="rotate(-90 169.2 108.2)">VDD_ANA1_1P8</text>
</g>
</svg>
